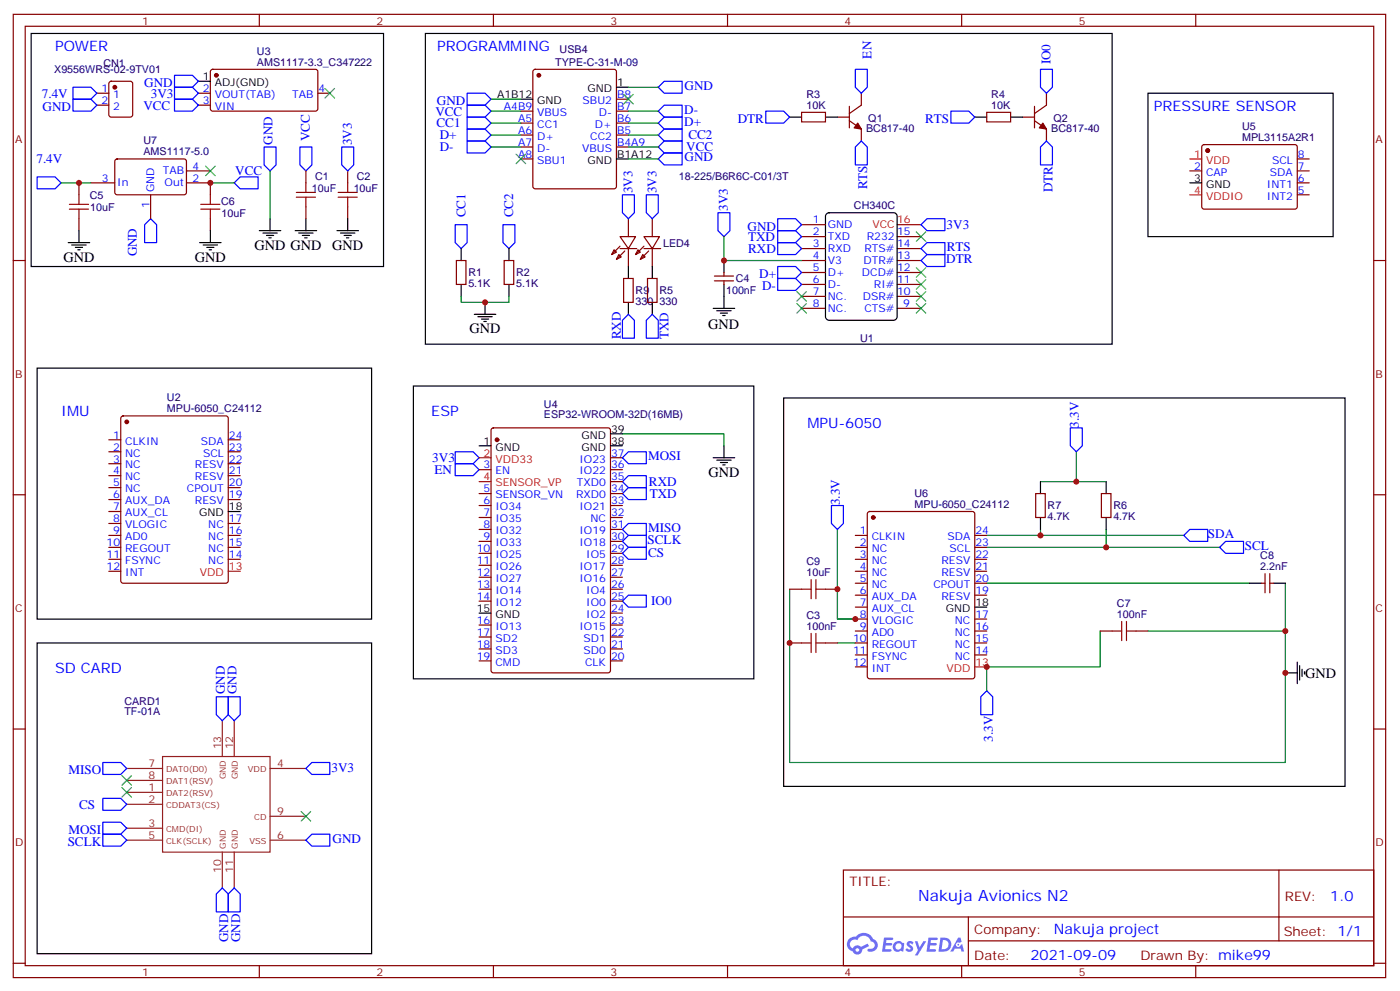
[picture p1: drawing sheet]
<svg xmlns="http://www.w3.org/2000/svg" width="413mm" height="293mm" viewBox="0 0 413 293" stroke-linecap="round" stroke-linejoin="round" font-family="sans-serif">
<g fill="none" stroke="#870000" stroke-width=".35">
<path d="M3.9 4.2h405.4v284.4h-405.4zM7.4 7.8h398.3v277.2h-398.3zM76.6 4.2v3.6M145.7 4.2v3.6M214.9 4.2v3.6M284 4.2v3.6M353.2 4.2v3.6M3.9 76.9h3.5M405.7 76.9h3.6M3.9 146h3.5M405.7 146h3.6M3.9 215.2h3.5"/>
<path d="M405.7 215.2h3.6M249.1 256.8h156.6v28.2h-156.6zM377.7 256.8v20.9M249.1 270.7h156.5M286 277.7h119.6M286 270.7v14.1M3.9 284.3h3.5M76.6 285v3.6M145.7 285v3.6M214.9 285v3.6M284 285v3.6M353.2 285v3.6"/>
<path d="M405.7 284.3h3.6"/>
</g>
<g fill="#5487ff">
<path d="M268.1 278a1.22 1.22 0 0 1 1.7 .3l-.4 .5a.47 .47 0 0 0-.3-.4 .47 .47 0 0 0-.5 .2l.1 .3a1.14 1.14 0 0 1 .8 1.7 1.14 1.14 0 0 1-1.9 0l-.2-.2 .5-.5 .7 .4a.29 .29 0 0 0 .3-.3 .29 .29 0 0 0-.2-.3 1.04 1.04 0 0 1-.6-1.7z"/>
<path d="M261.1 276.8h2.3l.4 .1-.2 .5-1.8 .1-.1 .9h1.5l.3 .3-.4 .4h-1.5l-.2 1.1h1.7l.2 .3-.2 .4h-2.6z"/>
<path d="M274.2 276.8h2.4l.3 .1-.1 .5-1.8 .1-.2 .9h1.6l.3 .3-.4 .4h-1.6l-.1 1.1h1.7l.2 .3-.2 .4h-2.7z"/>
<path d="M283 276.8h.7l.3 1.2-.6 .3a.69 .69 0 0 0-1 .3 .69 .69 0 0 0 .4 1 .69 .69 0 0 0 .9-.7l.5-.2 .6 2.2h-.8l-.3-.9h-1.7l-.5 .9h-.8z"/>
<path d="M270.2 277.8h.8l.6 1.9 1.1-1.9h.9l-2.6 4.2h-.8l.9-1.5z"/>
<path d="M277.8 276.8l-.6 4.1h1.3a2.11 2.11 0 0 0 2.5-2.1 2.11 2.11 0 0 0-2.5-2zM278.5 277.5a1.39 1.39 0 0 1 1.7 1.4 1.39 1.39 0 0 1-1.8 1.3h-.3z"/>
<path d="M264.1 278.4a1.54 1.54 0 0 0-.1 2.1 1.54 1.54 0 0 0 2.1 .2l.7 .2 .3-2.3-.2-.2-.4-.1a1.49 1.49 0 0 0-2.4 .1zM264.3 279.4a.95 .95 0 0 1 1.9 0 .95 .95 0 0 1-1.9 0z"/>
<path d="M250.8 277.1a2.18 2.18 0 0 0 1.1 3.7 1.44 1.44 0 0 0 1.6 1 1.44 1.44 0 0 0 1.2-1.5l2-1-.5-.8-1.9 1a1.47 1.47 0 0 0-2.4 .5 1.39 1.39 0 0 1-.7-2 1.39 1.39 0 0 1 2-.5 2.12 2.12 0 0 1 2.2-1.3 2.12 2.12 0 0 1 1.9 1.7 1.14 1.14 0 0 1 1 1.4 1.14 1.14 0 0 1-1.6 .8 .43 .43 0 0 0-.5 .3 .43 .43 0 0 0 .4 .5 1.98 1.98 0 0 0 2.5-1.2 1.98 1.98 0 0 0-1.2-2.5 3.1 3.1 0 0 0-5.3-.7l-.9 .1zM252.7 280.4a.55 .55 0 0 1 1.1 0 .55 .55 0 0 1-1.1 0z"/>
<circle cx="283" cy="278.9" r=".26"/>
</g>
<path d="M351.4 46.9h3.5M351.4 57.5h3.5M265 66.3h7M141.5 135.1h3.5M141.5 142.2h3.5M67.4 168.6h3.5M287.9 196.8h3.5" fill="none" stroke="#f00" stroke-width=".35"/>
<g fill="none" stroke="#870000" stroke-width=".35">
<path d="M28.6 27.5h3.5M28.6 31h3.5M32.4 24.2l.4-.2h5.7l.6 .4 .1 9.5-.5 .6-5.9 .1-.6-.5-.1-9.4zM58.6 27.5h3.5M58.6 31h3.5M62.4 20.7l.4-.2h30.6l.5 .7-.1 11.2-.6 .4-30.6-.1-.5-.6v-10.9zM93.9 27.5h3.5M153.8 32.8h3.6M153.8 36.3h3.6M153.8 39.9h3.6M157.6 20.7l.5-.2h23.3l.5 .2 .2 .5v33.8l-.3 .5-.4 .2h-23.3l-.5-.2-.2-.5v-33.8zM182.1 32.8h3.5"/>
<path d="M182.1 36.3h3.5M182.1 39.9h3.5M182.1 29.3h3.5M236.7 33.2h7.1v2.8h-7.1zM247.3 34.6h3.6M250.9 35.6l3.5 2.5v3.5M250.9 31.4v6.3M254.4 27.5v3.5l-3.5 2.5M291.4 33.2h7.1v2.8h-7.1zM302 34.6h3.5M305.5 35.6l3.6 2.5v3.5M305.5 31.4v6.3"/>
<path d="M309.1 27.5v3.5l-3.6 2.5M23.3 54v3.5M26.8 54h7.1M34.1 47.1l.5-.2 20 .1 .5 .6-.1 9.5-.6 .4-20.1-.1-.4-.6v-9.2zM44.5 57.5v7.1M55.1 50.4h7M55.1 54h7v3.5M90.3 50.4v3.6M102.7 50.4v3.6M153.8 43.4h3.6M153.8 46.9h3.6M182.1 43.4h3.5"/>
<path d="M351.4 50.4h3.5M355.2 42.9l.4-.2h27.1l.5 .7-.1 17.9-.7 .4h-27l-.5-.7v-17.6zM383.2 46.9h3.5M383.2 50.4h3.5M383.2 57.5h3.5M383.2 54h3.5M23.3 64.6v3.5M62.1 64.6v3.5M90.3 61v3.6M102.7 61v3.6M134.8 76.9h2.8v7.1h-2.8zM148.9 76.9h2.8v7.1h-2.8z"/>
<path d="M181.4 73.7l.7 .7-1.4 .7zM182.8 75.1l.7 .7-1.4 .8zM183.1 69.8h4.6l-2.1 3.6zM183.1 73.4h5M183.1 72.7l-2.4 2.4M184.5 74.1l-2.4 2.5M185.6 64.6v5.2M185.6 73.4v5.3M188.4 73.7l.7 .7-1.4 .7zM189.8 75.1l.7 .7-1.4 .8zM190.2 69.8h4.6l-2.1 3.6zM190.2 73.4h4.9"/>
<path d="M190.2 72.7l-2.5 2.4M191.6 74.1l-2.5 2.5M192.7 64.6v5.2M192.7 73.4v5.3M236.7 69.8h7.1M236.7 73.4h7.1M236.7 76.9h7.1M236.7 66.3h7.1M265 69.8h7M265 73.4h7M265 76.9h7M184.2 82.2h2.8v7.1h-2.8z"/>
<path d="M191.2 82.2h2.9v7.1h-2.9zM211 82.9h5.6M211 81.5h5.6M213.8 80.4v1.1M213.8 82.9v1.1M236.7 80.4h7.1M236.7 84h7.1M236.7 87.5h7.1M236.7 91h7.1M265 80.4h7M265 84h7M265 87.5h7"/>
<path d="M265 91h7M32.1 129.8h3.6M32.1 133.3h3.6M32.1 136.9h3.6M35.9 123l.5-.2h30.3l.7 .4v48.2l-.4 .7-30.6 .1-.7-.5v-48.2zM67.4 129.8h3.5M67.4 133.3h3.5M67.4 136.9h3.5M141.5 138.6h3.5M145.3 126.5l.4-.2h33.9l.6 .4 .1 71.2-.5 .7h-34.1l-.6-.4-.1-71.2zM180.3 138.6h3.5M180.3 135.1h3.5"/>
<path d="M32.1 140.4h3.6M32.1 143.9h3.6M32.1 147.5h3.6M32.1 151h3.6M32.1 154.5h3.6M32.1 158h3.6M67.4 140.4h3.5M67.4 143.9h3.5M67.4 147.5h3.5M67.4 154.5h3.5M67.4 158h3.5M141.5 145.7h3.5"/>
<path d="M141.5 149.2h3.5M141.5 152.8h3.5M141.5 156.3h3.5M141.5 159.8h3.5M180.3 145.7h3.5M180.3 149.2h3.5M180.3 152.8h3.5M180.3 156.3h3.5M180.3 159.8h3.5M180.3 142.2h3.5M252.6 158h3.6M256.4 151.2l.5-.2h30.3l.6 .4 .1 48.3-.5 .6-30.5 .1-.7-.5v-48.2z"/>
<path d="M287.9 158h3.5M305.9 145.7h2.8v7.1h-2.8zM325.3 145.7h2.8v7.1h-2.8zM32.1 161.6h3.6M32.1 165.1h3.6M32.1 168.6h3.6M67.4 161.6h3.5M67.4 165.1h3.5M141.5 163.3h3.5M141.5 166.9h3.5M141.5 170.4h3.5M141.5 173.9h3.5"/>
<path d="M141.5 177.4h3.5M180.3 163.3h3.5M180.3 166.9h3.5M180.3 170.4h3.5M180.3 173.9h3.5M180.3 177.4h3.5M233.2 173.9h3.5M243.8 173.9h3.5M252.6 161.6h3.6M252.6 165.1h3.6M252.6 168.6h3.6M252.6 172.2h3.6"/>
<path d="M252.6 175.7h3.6M252.6 179.2h3.6M287.9 161.6h3.5M287.9 165.1h3.5M287.9 168.6h3.5M287.9 172.2h3.5M287.9 175.7h3.5M372.6 172.2h1M373.6 169.3v5.7M375 169.3v5.7M375 172.2h1.1M141.5 184.5h3.5"/>
<path d="M141.5 188h3.5M141.5 191.6h3.5M141.5 195.1h3.5M180.3 184.5h3.5M180.3 188h3.5M180.3 191.6h3.5M180.3 195.1h3.5M180.3 181h3.5M233.2 189.8h3.5M243.8 189.8h3.5M252.6 186.3h3.6M252.6 189.8h3.6"/>
<path d="M252.6 182.7h3.6M252.6 193.3h3.6M252.6 196.8h3.6M287.9 186.3h3.5M287.9 189.8h3.5M287.9 182.7h3.5M287.9 193.3h3.5M324.9 186.3h3.6M335.5 186.3h3.6"/>
</g>
<g fill="none" stroke="#000" stroke-width=".35">
<path d="M9.2 9.9h104.1v68.8h-104.1zM125.6 9.9h202.9v91.7h-202.9zM58.6 24h3.5M153.8 29.3h3.6M182.1 25.8h3.5M233.2 34.6h3.5M243.8 34.6h3.5M287.9 34.6h3.5M298.5 34.6h3.5M339.1 27.5h54.6v42.3h-54.6zM182.1 46.9h3.5M351.4 54h3.5"/>
<path d="M20.1 71.6h6.4M21.2 72.3h4.2M22.3 73h2.1M23 73.7h.7M23.3 68.1v3.5M58.9 71.6h6.4M60 72.3h4.2M61.1 73h2.1M61.8 73.7h.7M62.1 68.1v3.5M76.6 68.1h6.3M77.6 68.8h4.3"/>
<path d="M78.7 69.5h2.1M79.4 70.2h.7M79.8 64.6v3.5M87.2 68.1h6.3M88.2 68.8h4.3M89.3 69.5h2.1M90 70.2h.7M90.3 64.6v3.5M99.5 68.1h6.4M100.6 68.8h4.2M101.6 69.5h2.2M102.3 70.2h.7"/>
<path d="M102.7 64.6v3.5M136.2 73.4v3.5M150.3 73.4v3.5M185.6 78.7v3.5M192.7 78.7v3.5M213.8 76.9v3.5M244 63.2l.9-.4h19l.9 .4 .2 .7v29.6l-.5 .8-.6 .2h-19l-.9-.4-.2-.6v-29.6zM136.2 84v3.5M140.1 92.8h6.3M141.1 93.5h4.3M142.2 94.2h2.1M142.9 94.9h.7"/>
<path d="M143.3 89.3v3.5M150.3 84v3.5M185.6 89.3v3.5M192.7 89.3v3.5M210.6 91h6.4M211.7 91.7h4.2M212.8 92.4h2.1M213.5 93.1h.7M213.8 84v7M11 108.7h98.7v74h-98.7zM122.1 113.9h100.5v86.5h-100.5zM231.5 117.5h165.8v114.6h-165.8z"/>
<path d="M141.5 131.6h3.5M180.3 131.6h3.5M180.3 128.1h3.5M210.6 135.1h6.4M211.7 135.8h4.2M212.8 136.5h2.1M213.5 137.2h.7M213.8 131.6v3.5M67.4 151h3.5M307.3 142.2v3.5M307.3 152.8v3.5M326.7 142.2v3.5"/>
<path d="M326.7 152.8v3.5M287.9 179.2h3.5M369 172.2h3.6M376.1 172.2h3.5M11 189.8h98.7v91.7h-98.7zM141.5 181h3.5M379.6 198.6h3.6M383.2 195.4v6.4M383.9 196.5v4.2M384.6 197.6v2.1M385.3 198.3v.7"/>
</g>
<g fill="#870000" stroke="#870000" stroke-width=".35">
<path d="M253.3 36.3l1.1 1.8-2.1-.4z"/>
<path d="M308 36.3l1.1 1.8-2.1-.4z"/>
<circle cx="159.1" cy="22.2" r=".53"/>
<circle cx="63.9" cy="22.2" r=".53"/>
<circle cx="146.8" cy="129.8" r=".53"/>
<circle cx="33.9" cy="25.8" r=".53"/>
<circle cx="37.4" cy="124.5" r=".53"/>
<circle cx="356.7" cy="44.5" r=".53"/>
<circle cx="257.9" cy="152.8" r=".53"/>
</g>
<g fill="none" stroke="#3c3" stroke-width=".35">
<path d="M96 26.1l2.8 2.8M98.8 26.1l-2.8 2.8M184.2 27.9l2.8 2.8M187 27.9l-2.8 2.8M60.7 49l2.8 2.9M63.5 49l-2.8 2.9M152.4 45.5l2.9 2.8M155.3 45.5l-2.9 2.8M270.6 68.4l2.8 2.9M270.6 79l2.8 2.8M273.4 68.4l-2.8 2.9M273.4 79l-2.8 2.8"/>
<path d="M235.3 86.1l2.9 2.8M235.3 89.6l2.9 2.8M238.2 86.1l-2.9 2.8M238.2 89.6l-2.9 2.8M270.6 82.6l2.8 2.8M270.6 86.1l2.8 2.8M270.6 89.6l2.8 2.8M273.4 82.6l-2.8 2.8M273.4 86.1l-2.8 2.8M273.4 89.6l-2.8 2.8M36 232.5l2.8 2.8M36 229l2.8 2.8"/>
<path d="M38.8 232.5l-2.8 2.8M38.8 229l-2.8 2.8M88.9 239.5l2.9 2.9M91.8 239.5l-2.9 2.9"/>
</g>
<g fill="none" stroke="#00f" stroke-width=".35">
<path d="M21.6 25.8h5.2l1.8 1.7-1.8 1.8h-5.2zM21.6 29.3h5.2l1.8 1.7-1.8 1.8h-5.2zM51.5 25.8h5.3l1.8 1.7-1.8 1.8h-5.3zM51.5 29.3h5.3l1.8 1.7-1.8 1.8h-5.3zM51.5 22.2h5.3l1.8 1.8-1.8 1.8h-5.3zM138 38.1h5.3l1.7 1.8-1.7 1.7h-5.3zM138 31h5.3l1.7 1.8-1.7 1.8h-5.3zM138 34.6h5.3l1.7 1.7-1.7 1.8h-5.3zM138 27.5h5.3l1.7 1.8-1.7 1.7h-5.3zM194.4 32.8l1.8-1.8h5.3v3.6h-5.3zM194.4 36.3l1.8-1.7h5.3v3.5h-5.3zM196.2 38.1h5.3v3.5h-5.3l-1.8-1.7z"/>
<path d="M196.2 24h5.3v3.5h-5.3l-1.8-1.7zM226.2 32.8h5.3l1.7 1.8-1.7 1.7h-5.3zM252.6 20.5h3.6v5.3l-1.8 1.7-1.8-1.7zM280.8 32.8h5.3l1.8 1.8-1.8 1.7h-5.3zM307.3 20.5h3.5v5.3l-1.7 1.7-1.8-1.7zM11 52.2h5.3l1.7 1.8-1.7 1.7h-5.3zM69.2 54l1.7-1.8h5.3v3.5h-5.3zM78 43.4h3.5v5.3l-1.7 1.7-1.8-1.7zM88.6 43.4h3.5v5.3l-1.8 1.7-1.7-1.7zM100.9 43.4h3.6v5.3l-1.8 1.7-1.8-1.7zM138 41.6h5.3l1.7 1.8-1.7 1.8h-5.3zM183.8 57.5h3.6v5.3l-1.8 1.8-1.8-1.8z"/>
<path d="M190.9 57.5h3.5v5.3l-1.7 1.8-1.8-1.8zM194.4 43.4l1.8-1.8h5.3v3.6h-5.3zM194.4 46.9l1.8-1.7h5.3v3.5h-5.3zM254.4 41.6l1.8 1.8v5.3h-3.6v-5.3zM309.1 41.6l1.7 1.8v5.3h-3.5v-5.3zM44.5 64.6l1.7 1.7v5.3h-3.5v-5.3zM134.4 66.3h3.6v5.3l-1.8 1.8-1.8-1.8zM148.6 66.3h3.5v5.3l-1.8 1.8-1.7-1.8zM212.1 62.8h3.5v5.3l-1.8 1.7-1.7-1.7zM229.7 78.7h5.3l1.7 1.7-1.7 1.8h-5.3zM229.7 68.1h5.3l1.7 1.7-1.7 1.8h-5.3zM229.7 71.6h5.3l1.7 1.8-1.7 1.7h-5.3z"/>
<path d="M229.7 64.6h5.3l1.7 1.7-1.7 1.8h-5.3zM272 76.9l1.8-1.8h5.3v3.6h-5.3zM272 66.3l1.8-1.7h5.3v3.5h-5.3zM273.8 71.6h5.3v3.5h-5.3l-1.8-1.7zM185.6 92.8l1.8 1.7v5.3h-3.6v-5.3zM192.7 92.8l1.7 1.7v5.3h-3.5v-5.3zM229.7 82.2h5.3l1.7 1.8-1.7 1.7h-5.3zM134.4 136.9h5.3l1.8 1.7-1.8 1.8h-5.3zM134.4 133.3h5.3l1.8 1.8-1.8 1.8h-5.3zM183.8 135.1l1.8-1.8h5.3v3.6h-5.3zM316.1 126.3h3.6v5.3l-1.8 1.7-1.8-1.7zM183.8 142.2l1.8-1.8h5.3v3.5h-5.3z"/>
<path d="M183.8 145.7l1.8-1.8h5.3v3.6h-5.3zM183.8 159.8l1.8-1.8h5.3v3.6h-5.3zM183.8 156.3l1.8-1.8h5.3v3.5h-5.3zM245.6 149.2h3.5v5.3l-1.8 1.8-1.7-1.8zM349.6 158l1.8-1.7h5.3v3.5h-5.3zM183.8 177.4l1.8-1.7h5.3v3.5h-5.3zM183.8 163.3l1.8-1.7h5.3v3.5h-5.3zM360.2 161.6l1.8-1.8h5.3v3.5h-5.3zM63.9 205.7h3.5v5.3l-1.7 1.7-1.8-1.7zM67.4 205.7h3.5v5.3l-1.7 1.7-1.8-1.7zM291.4 203.9l1.8 1.8v5.3h-3.5v-5.3zM30.4 235.7h5.3l1.7 1.7-1.7 1.8h-5.3z"/>
<path d="M30.4 225.1h5.3l1.7 1.7-1.7 1.8h-5.3zM90.3 226.8l1.8-1.7h5.3v3.5h-5.3zM30.4 242.7h5.3l1.7 1.8-1.7 1.7h-5.3zM30.4 246.2h5.3l1.7 1.8-1.7 1.8h-5.3zM90.3 248l1.8-1.8h5.3v3.6h-5.3zM65.7 262.1l1.7 1.8v5.3h-3.5v-5.3zM67.4 263.9l1.8-1.8 1.7 1.8v5.3h-3.5z"/>
</g>
<g fill="none" stroke="#008700" stroke-width=".35">
<path d="M145 39.9h8.8M145 32.8h8.8M145 36.3h8.8M145 29.3h8.8M185.6 39.9h8.8M185.6 32.8h8.8M185.6 36.3h8.8M185.6 25.8h8.8M18 54h8.8M62.1 54h7.1M79.8 50.4v14.2M145 43.4h8.8"/>
<path d="M185.6 43.4h8.8M185.6 46.9h8.8M213.8 69.8v7.1h22.9M136.2 87.5v1.8h14.1v-1.8M183.8 128.1h30v3.5M317.9 133.3v8.9h-10.6M247.3 156.3v26.4h5.3h-5.3v-8.8M291.4 158h58.2M307.3 156.3v1.7M317.9 142.2h8.8M326.7 156.3v5.3M291.4 161.6h68.8"/>
<path d="M291.4 172.2h77.6M379.6 172.2v52.9h-146.4v-51.2M247.3 189.8h5.3M324.9 186.3v10.5h-33.5v7.1M339.1 186.3h40.5"/>
</g>
<g fill="none" stroke="#a10000" stroke-width=".35">
<path d="M23.3 57.5v2.8M62.1 57.5v2.8M87.5 58.2h5.7M87.5 56.8h5.7M90.3 54v2.8M90.3 58.2v2.8M99.9 58.2h5.6M99.9 56.8h5.6M102.7 54v2.8M102.7 58.2v2.8M20.5 61.7h5.6M20.5 60.3h5.6"/>
<path d="M23.3 61.7v2.9M59.3 61.7h5.6M59.3 60.3h5.6M62.1 61.7v2.9M236.7 173.9h2.9M239.6 171.1v5.6M241 173.9h2.8M241 171.1v5.6M236.7 189.8h2.9M239.6 187v5.6M241 187v5.6M241 189.8h2.8"/>
<path d="M328.5 186.3h2.8M331.3 183.4v5.7M332.7 186.3h2.8M332.7 183.4v5.7"/>
</g>
<g fill="none" stroke="#8c2424" stroke-width=".35">
<path d="M65.7 212.7v10.6M69.2 212.7v10.6M37.4 233.9h10.6M37.4 237.4h10.6M37.4 226.8h10.6M37.4 230.4h10.6M48 223.3h31.8v28.2h-31.8zM79.8 226.8h10.5M37.4 244.5h10.6M37.4 248h10.6M65.7 251.5v10.6M69.2 251.5v10.6"/>
<path d="M79.8 248h10.5M79.8 240.9h10.5"/>
</g>
<g fill="#c00">
<circle cx="143.3" cy="89.3" r=".88"/>
<circle cx="213.8" cy="76.9" r=".88"/>
<circle cx="23.3" cy="54" r=".88"/>
<circle cx="62.1" cy="54" r=".88"/>
<circle cx="326.7" cy="161.6" r=".88"/>
<circle cx="307.3" cy="158" r=".88"/>
<circle cx="317.9" cy="142.2" r=".88"/>
<circle cx="247.3" cy="173.9" r=".88"/>
<circle cx="252.6" cy="182.7" r=".88"/>
<circle cx="291.4" cy="196.8" r=".88"/>
<circle cx="233.2" cy="189.8" r=".88"/>
<circle cx="379.6" cy="198.6" r=".88"/>
<circle cx="379.6" cy="186.3" r=".88"/>
</g>
<text font-size="4.6" fill="#00f" x="271.2" y="265.8">Nakuja Avionics N2</text>
<g font-size="4.2" fill="#00f">
<text x="16.3" y="15.2">POWER</text>
<text x="129.2" y="15.2">PROGRAMMING</text>
<text x="340.8" y="32.8">PRESSURE SENSOR</text>
<text x="18" y="122.8">IMU</text>
<text x="127.4" y="122.8">ESP</text>
<text x="238.5" y="126.3">MPU-6050</text>
<text x="16.3" y="198.6">SD CARD</text>
<text x="392.9" y="266.1">1.0</text>
<text x="311.3" y="275.6">Nakuja project</text>
<text x="304.3" y="283.4">2021-09-09</text>
</g>
<g font-size="4.2">
<text x="18.7" y="77.3">GND</text>
<text x="57.5" y="77.3">GND</text>
<text x="75.2" y="73.7">GND GND</text>
<text x="98.1" y="73.7">GND</text>
<text x="138.7" y="98.4">GND</text>
<text x="209.1" y="97.1">GND</text>
<text x="209.2" y="140.8">GND</text>
<text x="385.4" y="200">GND</text>
</g>
<g font-size="3.9" fill="#00f">
<text x="257.4" y="17.3" transform="rotate(-90 257.4 17.3)">EN</text>
<text x="310.3" y="19" transform="rotate(-90 310.3 19)">IO0</text>
<text x="12.4" y="28.9">7.4V</text>
<text x="42.6" y="25.7">GND</text>
<text x="44.6" y="28.8">3V3</text>
<text x="202.2" y="26.5">GND</text>
<text x="12.6" y="32.8">GND</text>
<text x="42.4" y="32.4">VCC</text>
<text x="128.6" y="34.1">VCC</text>
<text x="129.1" y="31">GND</text>
<text x="202.1" y="33.6">D-</text>
<text x="91.5" y="41.7" transform="rotate(-90 91.5 41.7)">VCC</text>
<text x="128.9" y="37.6">CC1</text>
<text x="129.9" y="41.2">D+</text>
<text x="202.1" y="37.1">D+</text>
<text x="203.3" y="41.1">CC2</text>
<text x="217.9" y="36.3">DTR</text>
<text x="273.3" y="36.3">RTS</text>
<text x="80.5" y="42.7" transform="rotate(-90 80.5 42.7)">GND</text>
<text x="103.9" y="42.9" transform="rotate(-90 103.9 42.9)">3V3</text>
<text x="129.9" y="44.7">D-</text>
<text x="202.2" y="47.6">GND</text>
<text x="202.7" y="44.7">VCC</text>
<text x="10.8" y="48.2">7.4V</text>
<text x="69.5" y="51.7">VCC</text>
<text x="186.8" y="57" transform="rotate(-90 186.8 57)">3V3</text>
<text x="193.9" y="57" transform="rotate(-90 193.9 57)">3V3</text>
<text x="256.2" y="55.9" transform="rotate(-90 256.2 55.9)">RTS</text>
<text x="310.8" y="56.7" transform="rotate(-90 310.8 56.7)">DTR</text>
<text x="137.5" y="64.2" transform="rotate(-90 137.5 64.2)">CC1</text>
<text x="151.6" y="64.2" transform="rotate(-90 151.6 64.2)">CC2</text>
<text x="215" y="62.3" transform="rotate(-90 215 62.3)">3V3</text>
<text x="220.8" y="68.1">GND</text>
<text x="221" y="71.2">TXD</text>
<text x="279.6" y="67.5">3V3</text>
<text x="40.5" y="75.7" transform="rotate(-90 40.5 75.7)">GND</text>
<text x="221" y="74.7">RXD</text>
<text x="279.5" y="77.6">DTR</text>
<text x="279.6" y="74.1">RTS</text>
<text x="224.2" y="82.1">D+</text>
<text x="225.1" y="85.7">D-</text>
<text x="183.3" y="100.2" transform="rotate(-90 183.3 100.2)">RXD</text>
<text x="197.4" y="100.2" transform="rotate(-90 197.4 100.2)">TXD</text>
<text x="318.6" y="126.2" transform="rotate(-90 318.6 126.2)">3.3V</text>
<text x="127.7" y="136.3">3V3</text>
<text x="191.4" y="135.9">MOSI</text>
<text x="128.4" y="139.9">EN</text>
<text x="191.7" y="143.5">RXD</text>
<text x="191.9" y="146.9">TXD</text>
<text x="248" y="149.1" transform="rotate(-90 248 149.1)">3.3V</text>
<text x="191.3" y="160.7">SCLK</text>
<text x="191.4" y="157">MISO</text>
<text x="356.8" y="158.7">SDA</text>
<text x="191.4" y="164.5">CS</text>
<text x="367.6" y="162.3">SCL</text>
<text x="192.3" y="178.7">IO0</text>
<text x="66.4" y="204.9" transform="rotate(-90 66.4 204.9)">GND</text>
<text x="69.9" y="204.9" transform="rotate(-90 69.9 204.9)">GND</text>
<text x="293.2" y="218.9" transform="rotate(-90 293.2 218.9)">3.3V</text>
<text x="97.9" y="228">3V3</text>
<text x="20.2" y="228.6">MISO</text>
<text x="23.4" y="238.7">CS</text>
<text x="20" y="249.8">SCLK</text>
<text x="20.2" y="246.2">MOSI</text>
<text x="98.2" y="248.7">GND</text>
<text x="67.4" y="278.1" transform="rotate(-90 67.4 278.1)">GND</text>
<text x="70.9" y="278.1" transform="rotate(-90 70.9 278.1)">GND</text>
</g>
<g font-size="3.9" fill="#800">
<text x="250.9" y="261.4">TITLE:</text>
<text x="379.5" y="266.1">REV:</text>
<text x="287.8" y="275.6">Company:</text>
<text x="379.1" y="276.2">Sheet: 1/1</text>
<text x="287.8" y="283.3">Date:</text>
<text x="336.8" y="283.4">Drawn By: mike99</text>
</g>
<g font-size="3.2" fill="#800">
<text x="42" y="7.2">1</text>
<text x="111.2" y="7.2">2</text>
<text x="180.3" y="7.2">3</text>
<text x="249.4" y="7.2">4</text>
<text x="318.6" y="7.2">5</text>
<text x="4.4" y="42.3">A</text>
<text x="406.3" y="42.3">A</text>
<text x="4.4" y="111.5">B</text>
<text x="406.3" y="111.5">B</text>
<text x="4.4" y="180.6">C</text>
<text x="406.3" y="180.6">C</text>
<text x="4.4" y="249.8">D</text>
<text x="406.3" y="249.8">D</text>
<text x="42" y="288">1</text>
<text x="111.2" y="288">2</text>
<text x="180.3" y="288">3</text>
<text x="249.4" y="288">4</text>
<text x="318.6" y="288">5</text>
</g>
<g font-size="3.2" fill="#000080">
<text x="75.9" y="16.2">U3</text>
<text x="165.3" y="15.6">USB4</text>
<text x="16" y="21.6">X9556WRS-02-9TV01</text>
<text x="30.5" y="19.7">CN1</text>
<text x="75.9" y="19.4">AMS1117-3.3_C347222</text>
<text x="164" y="19.4">TYPE-C-31-M-09</text>
<text x="238.2" y="28.9">R3</text>
<text x="292.8" y="28.9">R4</text>
<text x="238.2" y="32.1">10K</text>
<text x="256.5" y="35.9">Q1</text>
<text x="292.8" y="32.1">10K</text>
<text x="311.1" y="35.9">Q2</text>
<text x="255.8" y="39">BC817-40</text>
<text x="310.5" y="39">BC817-40</text>
<text x="366.9" y="41.6">MPL3115A2R1</text>
<text x="366.9" y="38.5">U5</text>
<text x="42.4" y="45.8">AMS1117-5.0</text>
<text x="42.4" y="42.5">U7</text>
<text x="93" y="53.1">C1</text>
<text x="105.4" y="53.1">C2</text>
<text x="200.5" y="53.3">18-225/B6R6C-C01/3T</text>
<text x="26.5" y="58.6">C5</text>
<text x="92.1" y="56.5">10uF</text>
<text x="104.5" y="56.5">10uF</text>
<text x="26.6" y="62.2">10uF</text>
<text x="65.3" y="60.4">C6</text>
<text x="65.4" y="63.9">10uF</text>
<text x="252.2" y="61.6">CH340C</text>
<text x="195.8" y="72.8">LED4</text>
<text x="138.3" y="81.6">R1</text>
<text x="152.4" y="81.6">R2</text>
<text x="217.3" y="83.4">C4</text>
<text x="138.3" y="84.8">5.1K</text>
<text x="152.4" y="84.8">5.1K</text>
<text x="187.7" y="86.9">R9</text>
<text x="194.8" y="86.9">R5</text>
<text x="214.4" y="86.9">100nF</text>
<text x="187.7" y="90">330</text>
<text x="194.8" y="90">330</text>
<text x="254" y="100.9">U1</text>
<text x="49.3" y="118.3">U2</text>
<text x="49.3" y="121.7">MPU-6050_C24112</text>
<text x="160.7" y="123.4">ESP32-WROOM-32D(16MB)</text>
<text x="160.7" y="120.4">U4</text>
<text x="270.1" y="149.9">MPU-6050_C24112</text>
<text x="270.1" y="146.8">U6</text>
<text x="309.4" y="153.5">4.7K</text>
<text x="309.4" y="150.3">R7</text>
<text x="328.8" y="153.5">4.7K</text>
<text x="328.8" y="150.3">R6</text>
<text x="238.2" y="166.9">C9</text>
<text x="372.2" y="165.1">C8</text>
<text x="238.2" y="170">10uF</text>
<text x="372.2" y="168.3">2.2nF</text>
<text x="329.9" y="179.2">C7</text>
<text x="238.2" y="182.7">C3</text>
<text x="238.2" y="185.9">100nF</text>
<text x="329.9" y="182.4">100nF</text>
<text x="36.7" y="208">CARD1</text>
<text x="36.7" y="211">TF-01A</text>
</g>
<g font-size="3.2">
<text x="59.9" y="23.6">1</text>
<text x="63.4" y="25.4">ADJ(GND)</text>
<text x="146.8" y="28.9">A1B12</text>
<text x="173.5" y="27.2">GND</text>
<text x="182.2" y="25.4">1</text>
<text x="158.7" y="30.7">GND</text>
<text x="182.2" y="46.6">B1A12</text>
<text x="173.5" y="48.3">GND</text>
<text x="352.7" y="53.6">3</text>
<text x="356.2" y="55.4">GND</text>
<text x="142.8" y="131.2">1</text>
<text x="171.7" y="129.5">GND</text>
<text x="180.5" y="131.2">38</text>
<text x="180.5" y="127.7">39</text>
<text x="146.3" y="133">GND</text>
<text x="171.7" y="133">GND</text>
<text x="58.8" y="152.4">GND</text>
<text x="67.6" y="150.6">18</text>
<text x="288.1" y="178.9">18</text>
<text x="140.8" y="180.6">15</text>
<text x="146.3" y="182.4">GND</text>
<text x="279.3" y="180.6">GND</text>
</g>
<g font-size="3.2" fill="#00f">
<text x="29.9" y="27.2">1</text>
<text x="33.4" y="28.9">1</text>
<text x="59.9" y="27.2">2</text>
<text x="63.4" y="28.9">VOUT(TAB)</text>
<text x="86.3" y="28.9">TAB</text>
<text x="94.1" y="27.2">4</text>
<text x="182.2" y="28.9">B8</text>
<text x="29.9" y="30.7">2</text>
<text x="33.4" y="32.5">2</text>
<text x="59.9" y="30.7">3</text>
<text x="63.4" y="32.5">VIN</text>
<text x="148.8" y="32.5">A4B9</text>
<text x="153" y="36">A5</text>
<text x="158.7" y="34.2">VBUS</text>
<text x="172.1" y="30.7">SBU2</text>
<text x="176.9" y="34.2">D-</text>
<text x="182.2" y="36">B6</text>
<text x="182.2" y="32.5">B7</text>
<text x="153" y="39.5">A6</text>
<text x="158.7" y="37.7">CC1</text>
<text x="158.7" y="41.3">D+</text>
<text x="174.3" y="41.3">CC2</text>
<text x="175.7" y="37.7">D+</text>
<text x="182.2" y="39.5">B5</text>
<text x="153" y="43">A7</text>
<text x="153" y="46.6">A8</text>
<text x="158.7" y="44.8">D-</text>
<text x="171.9" y="44.8">VBUS</text>
<text x="182.2" y="43">B4A9</text>
<text x="383.3" y="46.6">8</text>
<text x="30.1" y="53.6">3</text>
<text x="48.1" y="51.5">TAB</text>
<text x="56.8" y="53.6">2</text>
<text x="56.8" y="50.1">4</text>
<text x="158.7" y="48.3">SBU1</text>
<text x="352.7" y="50.1">2</text>
<text x="356.2" y="51.9">CAP</text>
<text x="375.1" y="51.9">SDA</text>
<text x="375.7" y="48.3">SCL</text>
<text x="383.3" y="53.6">6</text>
<text x="383.3" y="50.1">7</text>
<text x="34.6" y="55">In</text>
<text x="45.5" y="56.8" transform="rotate(-90 45.5 56.8)">GND</text>
<text x="48.6" y="55">Out</text>
<text x="374.2" y="58.9">INT2</text>
<text x="374.2" y="55.4">INT1</text>
<text x="383.3" y="57.2">5</text>
<text x="44.1" y="61.3" transform="rotate(-90 44.1 61.3)">1</text>
<text x="240" y="66">1</text>
<text x="240" y="69.5">2</text>
<text x="244.5" y="70.9">TXD</text>
<text x="244.5" y="67.4">GND</text>
<text x="256" y="70.9">R232</text>
<text x="265" y="69.5">15</text>
<text x="240" y="76.6">4</text>
<text x="240" y="73">3</text>
<text x="244.5" y="78">V3</text>
<text x="244.5" y="74.4">RXD</text>
<text x="255.1" y="78">DTR#</text>
<text x="255.3" y="74.4">RTS#</text>
<text x="265" y="73">14</text>
<text x="265" y="76.6">13</text>
<text x="240" y="83.6">6</text>
<text x="240" y="80.1">5</text>
<text x="244.5" y="81.5">D+</text>
<text x="254.6" y="81.5">DCD#</text>
<text x="265" y="80.1">12</text>
<text x="265" y="83.6">11</text>
<text x="240" y="87.1">7</text>
<text x="244.5" y="88.5">NC.</text>
<text x="244.5" y="85">D-</text>
<text x="254.9" y="88.5">DSR#</text>
<text x="258.1" y="85">RI#</text>
<text x="265" y="87.1">10</text>
<text x="240" y="90.7">8</text>
<text x="244.5" y="92.1">NC.</text>
<text x="255.3" y="92.1">CTS#</text>
<text x="266.7" y="90.7">9</text>
<text x="33.5" y="129.5">1</text>
<text x="37" y="131.2">CLKIN</text>
<text x="59.3" y="131.2">SDA</text>
<text x="67.6" y="129.5">24</text>
<text x="33.5" y="133">2</text>
<text x="33.5" y="136.5">3</text>
<text x="37" y="134.8">NC</text>
<text x="60" y="134.8">SCL</text>
<text x="67.6" y="136.5">22</text>
<text x="67.6" y="133">23</text>
<text x="171.1" y="136.5">IO23</text>
<text x="180.5" y="134.8">37</text>
<text x="33.5" y="140.1">4</text>
<text x="33.5" y="143.6">5</text>
<text x="37" y="138.3">NC</text>
<text x="37" y="141.8">NC</text>
<text x="57.6" y="141.8">RESV</text>
<text x="57.6" y="138.3">RESV</text>
<text x="67.6" y="143.6">20</text>
<text x="67.6" y="140.1">21</text>
<text x="142.8" y="138.3">3</text>
<text x="146.3" y="140.1">EN</text>
<text x="170.4" y="143.6">TXD0</text>
<text x="171.1" y="140.1">IO22</text>
<text x="180.5" y="141.8">35</text>
<text x="180.5" y="138.3">36</text>
<text x="33.5" y="147.1">6</text>
<text x="37" y="145.3">NC</text>
<text x="37" y="148.9">AUX_DA</text>
<text x="55.2" y="145.3">CPOUT</text>
<text x="57.6" y="148.9">RESV</text>
<text x="67.6" y="147.1">19</text>
<text x="142.8" y="145.3">5</text>
<text x="142.8" y="148.9">6</text>
<text x="146.3" y="147.1">SENSOR_VN</text>
<text x="170.2" y="147.1">RXD0</text>
<text x="180.5" y="148.9">33</text>
<text x="180.5" y="145.3">34</text>
<text x="33.5" y="150.6">7</text>
<text x="33.5" y="154.2">8</text>
<text x="37" y="152.4">AUX_CL</text>
<text x="37" y="155.9">VLOGIC</text>
<text x="61.5" y="155.9">NC</text>
<text x="67.6" y="154.2">17</text>
<text x="142.8" y="152.4">7</text>
<text x="142.8" y="155.9">8</text>
<text x="146.3" y="150.6">IO34</text>
<text x="146.3" y="154.2">IO35</text>
<text x="171.1" y="150.6">IO21</text>
<text x="174.4" y="154.2">NC</text>
<text x="180.5" y="155.9">31</text>
<text x="180.5" y="152.4">32</text>
<text x="31.5" y="161.2">10</text>
<text x="33.5" y="157.7">9</text>
<text x="37" y="159.5">AD0</text>
<text x="61.5" y="159.5">NC</text>
<text x="67.6" y="161.2">15</text>
<text x="67.6" y="157.7">16</text>
<text x="142.8" y="159.5">9</text>
<text x="146.3" y="157.7">IO32</text>
<text x="146.3" y="161.2">IO33</text>
<text x="171.1" y="161.2">IO18</text>
<text x="171.1" y="157.7">IO19</text>
<text x="180.5" y="159.5">30</text>
<text x="254" y="157.7">1</text>
<text x="254" y="161.2">2</text>
<text x="257.5" y="159.5">CLKIN</text>
<text x="279.8" y="159.5">SDA</text>
<text x="288.1" y="161.2">23</text>
<text x="288.1" y="157.7">24</text>
<text x="31.5" y="164.7">11</text>
<text x="37" y="163">REGOUT</text>
<text x="37" y="166.5">FSYNC</text>
<text x="61.5" y="166.5">NC</text>
<text x="61.5" y="163">NC</text>
<text x="67.6" y="164.7">14</text>
<text x="140.8" y="163">10</text>
<text x="140.8" y="166.5">11</text>
<text x="146.3" y="164.7">IO25</text>
<text x="173.2" y="164.7">IO5</text>
<text x="180.5" y="166.5">28</text>
<text x="180.5" y="163">29</text>
<text x="254" y="164.7">3</text>
<text x="257.5" y="163">NC</text>
<text x="257.5" y="166.5">NC</text>
<text x="278" y="166.5">RESV</text>
<text x="280.4" y="163">SCL</text>
<text x="288.1" y="164.7">22</text>
<text x="31.5" y="168.3">12</text>
<text x="37" y="170">INT</text>
<text x="140.8" y="170">12</text>
<text x="140.8" y="173.6">13</text>
<text x="146.3" y="168.3">IO26</text>
<text x="146.3" y="171.8">IO27</text>
<text x="171.1" y="171.8">IO16</text>
<text x="171.1" y="168.3">IO17</text>
<text x="180.5" y="173.6">26</text>
<text x="180.5" y="170">27</text>
<text x="254" y="168.3">4</text>
<text x="254" y="171.8">5</text>
<text x="257.5" y="170">NC</text>
<text x="257.5" y="173.6">NC</text>
<text x="275.7" y="173.6">CPOUT</text>
<text x="278" y="170">RESV</text>
<text x="288.1" y="171.8">20</text>
<text x="288.1" y="168.3">21</text>
<text x="140.8" y="177.1">14</text>
<text x="146.3" y="175.3">IO14</text>
<text x="146.3" y="178.9">IO12</text>
<text x="173.2" y="178.9">IO0</text>
<text x="173.2" y="175.3">IO4</text>
<text x="180.5" y="177.1">25</text>
<text x="254" y="175.3">6</text>
<text x="254" y="178.9">7</text>
<text x="257.5" y="177.1">AUX_DA</text>
<text x="278" y="177.1">RESV</text>
<text x="288.1" y="175.3">19</text>
<text x="140.8" y="184.1">16</text>
<text x="146.3" y="185.9">IO13</text>
<text x="171.1" y="185.9">IO15</text>
<text x="173.2" y="182.4">IO2</text>
<text x="180.5" y="184.1">23</text>
<text x="180.5" y="180.6">24</text>
<text x="254" y="182.4">8</text>
<text x="254" y="185.9">9</text>
<text x="257.5" y="180.6">AUX_CL</text>
<text x="257.5" y="184.1">VLOGIC</text>
<text x="282" y="184.1">NC</text>
<text x="288.1" y="185.9">16</text>
<text x="288.1" y="182.4">17</text>
<text x="140.8" y="187.7">17</text>
<text x="140.8" y="191.2">18</text>
<text x="146.3" y="189.4">SD2</text>
<text x="172.4" y="189.4">SD1</text>
<text x="180.5" y="191.2">21</text>
<text x="180.5" y="187.7">22</text>
<text x="251.9" y="189.4">10</text>
<text x="257.5" y="187.7">AD0</text>
<text x="257.5" y="191.2">REGOUT</text>
<text x="282" y="191.2">NC</text>
<text x="282" y="187.7">NC</text>
<text x="288.1" y="189.4">15</text>
<text x="140.8" y="194.7">19</text>
<text x="146.3" y="193">SD3</text>
<text x="146.3" y="196.5">CMD</text>
<text x="172.4" y="193">SD0</text>
<text x="172.8" y="196.5">CLK</text>
<text x="180.5" y="194.7">20</text>
<text x="251.9" y="193">11</text>
<text x="251.9" y="196.5">12</text>
<text x="257.5" y="194.7">FSYNC</text>
<text x="282" y="194.7">NC</text>
<text x="288.1" y="193">14</text>
<text x="257.5" y="198.3">INT</text>
</g>
<g font-size="3.2" fill="#f00">
<text x="352.7" y="46.6">1</text>
<text x="356.2" y="48.3">VDD</text>
<text x="352.7" y="57.2">4</text>
<text x="356.2" y="58.9">VDDIO</text>
<text x="265" y="66">16</text>
<text x="257.7" y="67.4">VCC</text>
<text x="142.8" y="134.8">2</text>
<text x="146.3" y="136.5">VDD33</text>
<text x="142.8" y="141.8">4</text>
<text x="146.3" y="143.6">SENSOR_VP</text>
<text x="59.1" y="170">VDD</text>
<text x="67.6" y="168.3">13</text>
<text x="288.1" y="196.5">13</text>
<text x="279.5" y="198.3">VDD</text>
</g>
<g font-size="3.2" fill="#8d2323">
<text x="65.3" y="221.2" transform="rotate(-90 65.3 221.2)">13</text>
<text x="68.8" y="221.2" transform="rotate(-90 68.8 221.2)">12</text>
<text x="43.9" y="226.5">7</text>
<text x="81.9" y="226.5">4</text>
<text x="43.9" y="233.5">1</text>
<text x="43.9" y="230">8</text>
<text x="43.9" y="237.1">2</text>
<text x="43.9" y="244.1">3</text>
<text x="81.9" y="240.6">9</text>
<text x="43.9" y="247.7">5</text>
<text x="81.9" y="247.7">6</text>
<text x="65.3" y="257.7" transform="rotate(-90 65.3 257.7)">10</text>
<text x="68.8" y="257.7" transform="rotate(-90 68.8 257.7)">11</text>
</g>
<g font-size="2.5" fill="#8d2323">
<text x="49.1" y="227.9">DAT0(D0)</text>
<text x="73.2" y="227.9">VDD</text>
<text x="49.1" y="231.4">DAT1(RSV)</text>
<text x="66.7" y="230" transform="rotate(-90 66.7 230)">GND</text>
<text x="70.2" y="230" transform="rotate(-90 70.2 230)">GND</text>
<text x="49.1" y="235">DAT2(RSV)</text>
<text x="49.1" y="238.5">CDDAT3(CS)</text>
<text x="49.1" y="245.5">CMD(DI)</text>
<text x="75.1" y="242">CD</text>
<text x="49.1" y="249.1">CLK(SCLK)</text>
<text x="66.7" y="250.5" transform="rotate(-90 66.7 250.5)">GND</text>
<text x="70.2" y="250.5" transform="rotate(-90 70.2 250.5)">GND</text>
<text x="73.6" y="249.1">VSS</text>
</g>
</svg>
